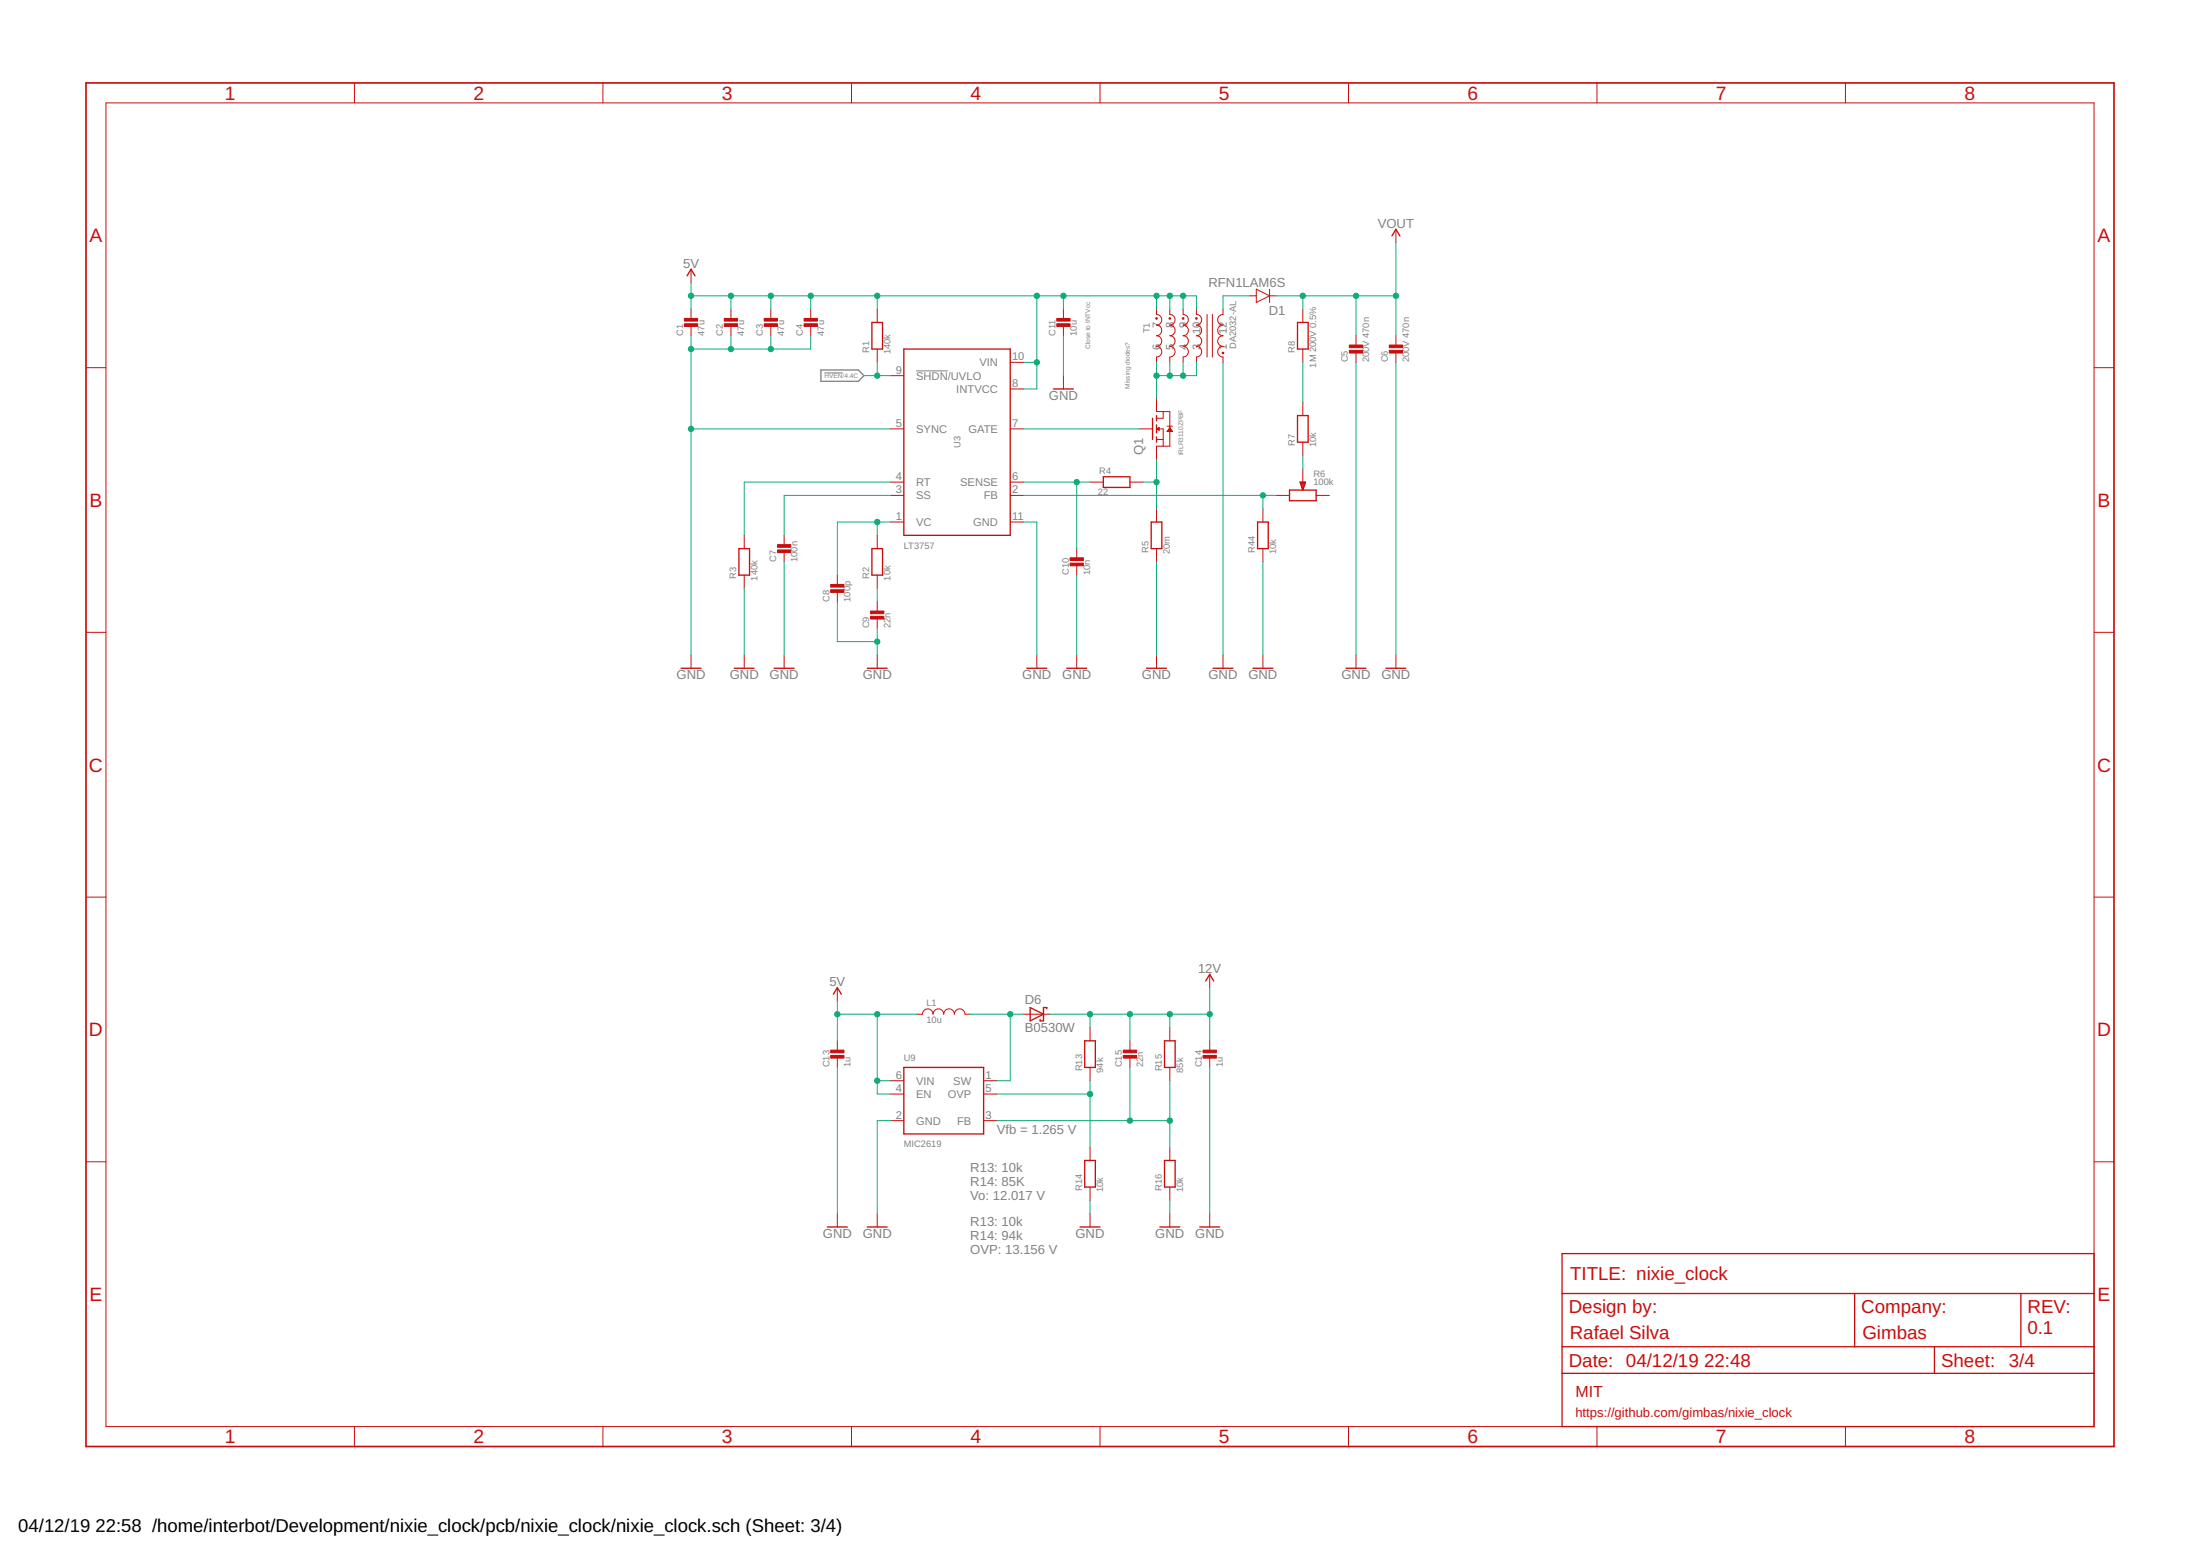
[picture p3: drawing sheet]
<svg xmlns="http://www.w3.org/2000/svg" width="420mm" height="297mm" viewBox="0 0 420 297" stroke-linecap="round" stroke-linejoin="round" font-family="sans-serif">
<path d="M157.5 71.2h3.4M174.9 70.8h6.1" fill="none" stroke="#808080" stroke-width=".19"/>
<path d="M156.8 70.6h7.1l1.1 1.1-1.1 1.1h-7.1z" fill="none" stroke="#808080" stroke-width=".25"/>
<g fill="none" stroke="#c90d0c" stroke-width=".19">
<path d="M20.2 19.6h379.7v252.7h-379.7zM67.7 15.8v3.8M115.1 15.8v3.8M162.6 15.8v3.8M210.1 15.8v3.8M257.5 15.8v3.8M305 15.8v3.8M352.4 15.8v3.8M132 51.4v2.5M132 59v2M139.6 59v2M147.2 59v2"/>
<path d="M154.8 59v2M167.5 59v2.6M203.1 59v2M220.9 59v1a1.02 1.02 0 0 1 1 1 1.02 1.02 0 0 1-1 1.1 1.02 1.02 0 0 1 1 1 1.02 1.02 0 0 1-1 1 1.02 1.02 0 0 1 1 1 1.02 1.02 0 0 1-1 1 1.02 1.02 0 0 1 1 1 1.02 1.02 0 0 1-1 1.1v1M223.4 59v1a1.02 1.02 0 0 1 1 1 1.02 1.02 0 0 1-1 1.1 1.02 1.02 0 0 1 1 1 1.02 1.02 0 0 1-1 1 1.02 1.02 0 0 1 1 1 1.02 1.02 0 0 1-1 1 1.02 1.02 0 0 1 1 1 1.02 1.02 0 0 1-1 1.1v1M226 59v1a1.02 1.02 0 0 1 1 1 1.02 1.02 0 0 1-1 1.1 1.02 1.02 0 0 1 1 1 1.02 1.02 0 0 1-1 1 1.02 1.02 0 0 1 1 1 1.02 1.02 0 0 1-1 1 1.02 1.02 0 0 1 1 1 1.02 1.02 0 0 1-1 1.1v1M228.5 59v1a1.02 1.02 0 0 1 1 1 1.02 1.02 0 0 1-1 1.1 1.02 1.02 0 0 1 1 1 1.02 1.02 0 0 1-1 1 1.02 1.02 0 0 1 1 1 1.02 1.02 0 0 1-1 1 1.02 1.02 0 0 1 1 1 1.02 1.02 0 0 1-1 1.1v1M233.6 59v1a1.02 1.02 0 0 0-1.1 1 1.02 1.02 0 0 0 1.1 1.1 1.02 1.02 0 0 0-1.1 1 1.02 1.02 0 0 0 1.1 1 1.02 1.02 0 0 0-1.1 1 1.02 1.02 0 0 0 1.1 1 1.02 1.02 0 0 0-1.1 1 1.02 1.02 0 0 0 1.1 1.1v1M238.7 56.5h1.2M239.9 55.2l2.6 1.3-2.6 1.2zM242.5 55.2v2.5M242.5 56.5h1.2"/>
<path d="M248.8 59v2.6M266.6 43.8v2.5M16.4 70.2h3.8M132 62.1v2M139.6 62.1v2M147.2 62.1v2M154.8 62.1v2M167.5 66.6v2.6M170.1 71.7h2.5M192.9 74.3h2.6M192.9 69.2h2.6M203.1 62.1v2"/>
<path d="M203.1 71.7v2.6M220.9 76v2.6h2.5v6.6h-2.5v2.5M222.1 78.6v1.2h-1.2M230.5 60v8.2M231.5 60v8.2M248.8 66.6v2.6M248.8 76.8v2.5M259 64.1v2M259 67.1v2.1M266.6 64.1v2M266.6 67.1v2.1M399.9 70.2h3.8"/>
<path d="M170.1 81.9h2.5M170.1 92h2.5M170.1 94.6h2.5M170.1 99.7h2.5M192.9 81.9h2.6M192.9 92h2.6M192.9 94.6h2.6M192.9 99.7h2.6M208.2 92h2.5M215.8 92h2.5M217.6 81.9h2.5M220.9 97.1v2.6"/>
<path d="M220.9 83.9h1.2M221.1 81.9h1v3.3M221.1 81.9l.3 .2M221.4 81.6l-.5 .3 .5 .2M221.4 81.6v.5M221.4 81.6l-.3 .3M222.9 82.4l.5-.8 .5 .8M222.9 82.4h1M222.9 81.4h1M223.4 81.9l-.2 .5M223.4 81.9l.3 .5M223.4 82.1h-.2l.7 .3"/>
<path d="M223.4 81.9l-.5 .5M223.4 81.9l.5 .5M223.7 82.1l-.8 .3M241.2 97.1v2.6M243.7 94.6h2.6M248.8 84.4v2.6M248.8 89.5v2.5M251.4 94.6h2.5M142.1 102.2v2.5M142.1 109.8v2.5M149.8 102.2v2M149.8 105.2v2.1"/>
<path d="M159.9 109.8v2M159.9 112.8v2.1M167.5 102.2v2.5M167.5 109.8v2.5M167.5 114.9v2M167.5 117.9v2.1M205.6 104.7v2M205.6 107.8v2M220.9 104.7v2.6M241.2 104.7v2.6M16.4 120.7h3.8M132 125v2.6"/>
<path d="M142.1 125v2.6M149.8 125v2.6M167.5 125v2.6M198 125v2.6M205.6 125v2.6M220.9 125v2.6M233.6 125v2.6M241.2 125v2.6M259 125v2.6M266.6 125v2.6M399.9 120.7h3.8M16.4 171.3h3.8"/>
<path d="M399.9 171.3h3.8M159.9 188.5v2.6M159.9 198.7v2M175.2 193.6h1a1.02 1.02 0 0 1 1-1 1.02 1.02 0 0 1 1 1 1.02 1.02 0 0 1 1-1 1.02 1.02 0 0 1 1 1 1.02 1.02 0 0 1 1.1-1 1.02 1.02 0 0 1 1 1 1.02 1.02 0 0 1 1-1 1.02 1.02 0 0 1 1 1h1M195.5 193.6h5.1M208.2 196.2v2.5M215.8 198.7v2M223.4 196.2v2.5M231 186v2.5M231 198.7v2M159.9 201.7v2.1M170.1 206.3h2.5"/>
<path d="M170.1 208.9h2.5M170.1 213.9h2.5M187.9 206.3h2.5M187.9 208.9h2.5M187.9 213.9h2.5M208.2 203.8v2.5M208.2 219v2.5M215.8 201.7v2.1M223.4 203.8v2.5M223.4 219v2.5M231 201.7v2.1M16.4 221.8h3.8"/>
<path d="M159.9 231.7v2.5M167.5 231.7v2.5M208.2 226.6v2.6M208.2 231.7v2.5M223.4 226.6v2.6M223.4 231.7v2.5M231 231.7v2.5M399.9 221.8h3.8M67.7 272.3v3.8M115.1 272.3v3.8M162.6 272.3v3.8M210.1 272.3v3.8"/>
<path d="M257.5 272.3v3.8M305 272.3v3.8M352.4 272.3v3.8"/>
</g>
<g fill="none" stroke="#c90d0c" stroke-width=".25">
<path d="M131.2 52.7l.8-1.3 .7 1.3M265.8 45l.8-1.2 .8 1.2M166.5 61.6h2.1v5h-2.1zM172.6 66.6h20.3v35.6h-20.3zM201.2 74.3h3.8M220.1 79.8v4.1M220.9 79.3v1M247.8 61.6h2v5h-2zM247.8 79.3h2v5.1h-2zM210.7 91h5.1v2h-5.1zM219.9 99.7h2v5h-2zM220.9 81.1v1.5"/>
<path d="M220.9 83.4v1M220.9 81.9h.2M240.2 99.7h2v5h-2zM246.3 93.6h5.1v2h-5.1zM248.3 92h1l-.5 1.6zM248.3 92.1h1M248.4 92.4h.8M248.5 92.6h.6M248.6 92.8h.5M248.6 93h.4M248.7 93.2h.2M248.8 93.5h.1"/>
<path d="M141.1 104.7h2.1v5.1h-2.1zM166.5 104.7h2.1v5.1h-2.1zM130.1 127.6h3.8M140.2 127.6h3.8M147.8 127.6h3.9M165.6 127.6h3.8M196.1 127.6h3.8M203.7 127.6h3.8M219 127.6h3.8M231.7 127.6h3.8M239.3 127.6h3.8M257.1 127.6h3.8"/>
<path d="M264.7 127.6h3.8M159.2 189.8l.7-1.3 .8 1.3M196.7 192.3l2.6 1.3-2.6 1.3zM199.9 192.6v-.3h-.6v2.6h-.7v-.3M207.2 198.7h2v5.1h-2zM222.4 198.7h2v5.1h-2zM230.3 187.3l.7-1.3 .8 1.3M172.6 203.8h15.3v12.7h-15.3zM158 234.2h3.8M165.6 234.2h3.8M206.3 234.2h3.8M207.2 221.5h2v5.1h-2z"/>
<path d="M221.5 234.2h3.8M222.4 221.5h2v5.1h-2zM229.1 234.2h3.8M298.3 239.3h101.6v33h-101.6zM298.3 246.9h101.6M298.3 257.1h101.6M354.2 246.9v10.2M369.4 257.1v5.1M386 246.9v10.2M298.3 262.2h101.6"/>
<circle cx="220.9" cy="60.8" r=".13"/>
<circle cx="223.4" cy="60.8" r=".13"/>
<circle cx="226" cy="60.8" r=".13"/>
<circle cx="228.5" cy="60.8" r=".13"/>
<circle cx="233.6" cy="67.4" r=".13"/>
</g>
<g fill="#c90d0c" stroke="#c90d0c" stroke-width=".19">
<path d="M130.7 61.8h2.5v.5h-2.5z"/>
<path d="M130.7 60.8h2.5v.5h-2.5z"/>
<path d="M138.3 61.8h2.6v.5h-2.6z"/>
<path d="M138.3 60.8h2.6v.5h-2.6z"/>
<path d="M145.9 61.8h2.6v.5h-2.6z"/>
<path d="M145.9 60.8h2.6v.5h-2.6z"/>
<path d="M153.6 61.8h2.5v.5h-2.5z"/>
<path d="M153.6 60.8h2.5v.5h-2.5z"/>
<path d="M257.7 66.9h2.5v.5h-2.5z"/>
<path d="M257.7 65.9h2.5v.5h-2.5z"/>
<path d="M265.3 66.9h2.6v.5h-2.6z"/>
<path d="M265.3 65.9h2.6v.5h-2.6z"/>
<path d="M148.5 105h2.5v.5h-2.5z"/>
<path d="M148.5 104h2.5v.5h-2.5z"/>
<path d="M158.6 112.6h2.6v.5h-2.6z"/>
<path d="M158.6 111.6h2.6v.5h-2.6z"/>
<path d="M166.3 117.7h2.5v.5h-2.5z"/>
<path d="M166.3 116.6h2.5v.6h-2.5z"/>
<path d="M204.4 107.5h2.5v.5h-2.5z"/>
<path d="M204.4 106.5h2.5v.5h-2.5z"/>
<path d="M201.8 61.8h2.6v.5h-2.6z"/>
<path d="M201.8 60.8h2.6v.5h-2.6z"/>
<path d="M158.6 201.5h2.6v.5h-2.6z"/>
<path d="M158.6 200.5h2.6v.5h-2.6z"/>
<path d="M229.8 201.5h2.5v.5h-2.5z"/>
<path d="M229.8 200.5h2.5v.5h-2.5z"/>
<path d="M214.5 201.5h2.6v.5h-2.6z"/>
<path d="M214.5 200.5h2.6v.5h-2.6z"/>
</g>
<path d="M16.4 15.8h387.3v260.3h-387.3z" fill="none" stroke="#c90d0c" stroke-width=".32"/>
<g fill="none" stroke="#0dab76" stroke-width=".19">
<path d="M132 53.9v5.1M132 56.5h96.5v2.5M139.6 56.5v2.5M147.2 56.5v2.5M154.8 56.5v2.5M167.5 56.5v2.5M198 56.5v17.8h-2.5M203.1 56.5v2.5M220.9 56.5v2.5M223.4 56.5v2.5M226 56.5v2.5M238.7 56.5h-5.1v2.5"/>
<path d="M243.7 56.5h22.9M248.8 56.5v2.5M259 56.5v7.6M266.6 46.3v17.8M132 64.1v60.9M139.6 64.1v2.5M147.2 64.1v2.5M154.8 64.1v2.5h-22.8M165 71.7h5.1M167.5 69.2v2.5M195.5 69.2h2.5M203.1 64.1v7.6"/>
<path d="M220.9 69.2v6.8M223.4 69.2v2.5M226 69.2v2.5M228.5 69.2v2.5h-7.6M233.6 69.2v55.8M248.8 69.2v7.6M259 69.2v55.8M266.6 69.2v55.8M132 81.9h38.1M167.5 99.7v2.5M170.1 99.7h-10.2v10.1M170.1 94.6h-20.3v7.6"/>
<path d="M170.1 92h-28v10.2M195.5 99.7h2.5v25.3M195.5 81.9h22.1M195.5 92h12.7M195.5 94.6h48.2M205.6 92v12.7M218.3 92h2.6M220.9 87.7v9.4M241.2 94.6v2.5M248.8 87v2.5M142.1 112.3v12.7M149.8 107.3v17.7"/>
<path d="M159.9 114.9v7.6h7.6M167.5 112.3v2.6M167.5 120v5M205.6 109.8v15.2M220.9 107.3v17.7M241.2 107.3v17.7M159.9 191.1v7.6M159.9 193.6h15.3M167.5 193.6v15.3h2.6M185.3 193.6h10.2M192.9 193.6v12.7h-2.5M200.6 193.6h30.4"/>
<path d="M208.2 193.6v2.6M215.8 193.6v5.1M223.4 193.6v2.6M231 188.5v10.2M159.9 203.8v27.9M167.5 206.3h2.6M170.1 213.9h-2.6v17.8M190.4 213.9h33M190.4 208.9h17.8M208.2 206.3v12.7M215.8 203.8v10.1M223.4 206.3v12.7"/>
<path d="M231 203.8v27.9M208.2 229.2v2.5M223.4 229.2v2.5"/>
</g>
<g fill="#0dab76" stroke="#0dab76" stroke-width=".19">
<circle cx="167.5" cy="71.7" r=".51"/>
<circle cx="167.5" cy="122.5" r=".51"/>
<circle cx="132" cy="66.6" r=".51"/>
<circle cx="139.6" cy="66.6" r=".51"/>
<circle cx="147.2" cy="66.6" r=".51"/>
<circle cx="132" cy="81.9" r=".51"/>
<circle cx="248.8" cy="56.5" r=".51"/>
<circle cx="259" cy="56.5" r=".51"/>
<circle cx="266.6" cy="56.5" r=".51"/>
<circle cx="205.6" cy="92" r=".51"/>
<circle cx="220.9" cy="71.7" r=".51"/>
<circle cx="223.4" cy="71.7" r=".51"/>
<circle cx="226" cy="71.7" r=".51"/>
<circle cx="220.9" cy="92" r=".51"/>
<circle cx="167.5" cy="99.7" r=".51"/>
<circle cx="154.8" cy="56.5" r=".51"/>
<circle cx="147.2" cy="56.5" r=".51"/>
<circle cx="139.6" cy="56.5" r=".51"/>
<circle cx="167.5" cy="56.5" r=".51"/>
<circle cx="198" cy="56.5" r=".51"/>
<circle cx="198" cy="69.2" r=".51"/>
<circle cx="203.1" cy="56.5" r=".51"/>
<circle cx="226" cy="56.5" r=".51"/>
<circle cx="223.4" cy="56.5" r=".51"/>
<circle cx="220.9" cy="56.5" r=".51"/>
<circle cx="132" cy="56.5" r=".51"/>
<circle cx="159.9" cy="193.6" r=".51"/>
<circle cx="167.5" cy="193.6" r=".51"/>
<circle cx="167.5" cy="206.3" r=".51"/>
<circle cx="208.2" cy="193.6" r=".51"/>
<circle cx="223.4" cy="193.6" r=".51"/>
<circle cx="231" cy="193.6" r=".51"/>
<circle cx="215.8" cy="193.6" r=".51"/>
<circle cx="192.9" cy="193.6" r=".51"/>
<circle cx="208.2" cy="208.9" r=".51"/>
<circle cx="223.4" cy="213.9" r=".51"/>
<circle cx="215.8" cy="213.9" r=".51"/>
<circle cx="241.2" cy="94.6" r=".51"/>
</g>
<g font-size="3.7" fill="#c90d0c">
<text x="42.9" y="19">1</text>
<text x="90.4" y="19">2</text>
<text x="137.9" y="19">3</text>
<text x="185.3" y="19">4</text>
<text x="232.8" y="19">5</text>
<text x="280.3" y="19">6</text>
<text x="327.7" y="19">7</text>
<text x="375.2" y="19">8</text>
<text x="17.1" y="46.2">A</text>
<text x="400.6" y="46.2">A</text>
<text x="17.1" y="96.7">B</text>
<text x="400.6" y="96.7">B</text>
<text x="17" y="147.3">C</text>
<text x="400.5" y="147.3">C</text>
<text x="17" y="197.8">D</text>
<text x="400.5" y="197.8">D</text>
<text x="17.1" y="248.4">E</text>
<text x="400.6" y="248.4">E</text>
<text x="42.9" y="275.5">1</text>
<text x="90.4" y="275.5">2</text>
<text x="137.9" y="275.5">3</text>
<text x="185.3" y="275.5">4</text>
<text x="232.8" y="275.5">5</text>
<text x="280.3" y="275.5">6</text>
<text x="327.7" y="275.5">7</text>
<text x="375.2" y="275.5">8</text>
</g>
<g font-size="3.6" fill="#c90d0c">
<text x="299.9" y="244.4">TITLE: nixie_clock</text>
<text x="299.6" y="250.7">Design by:</text>
<text x="355.5" y="250.7">Company:</text>
<text x="387.2" y="250.7">REV:</text>
<text x="299.8" y="255.6">Rafael Silva</text>
<text x="355.7" y="255.6">Gimbas</text>
<text x="387.2" y="254.7">0.1</text>
<text x="299.6" y="260.9">Date: 04/12/19</text>
<text x="325.4" y="260.9">22:48</text>
<text x="370.7" y="260.9">Sheet:</text>
<text x="383.7" y="260.9">3/4</text>
</g>
<g font-size="3.5">
<text x="3.5" y="292.5">04/12/19</text>
<text x="18.2" y="292.5">22:58 /home/interbot/Development/nixie_clock/pcb/nixie_clock/nixie_clock.sch (Sheet: 3/4)</text>
</g>
<text font-size="3" fill="#c90d0c" x="300.9" y="266.7">MIT</text>
<g font-size="2.5" fill="#808080">
<text x="263.1" y="43.5">VOUT</text>
<text x="130.5" y="51.1">5V</text>
<text x="230.8" y="54.8">RFN1LAM6S</text>
<text x="242.3" y="60.2">D1</text>
<text x="200.3" y="76.3">GND</text>
<text x="218.3" y="86.9" transform="rotate(-90 218.3 86.9)">Q1</text>
<text x="129.2" y="129.6">GND</text>
<text x="139.4" y="129.6">GND</text>
<text x="147" y="129.6">GND</text>
<text x="164.8" y="129.6">GND</text>
<text x="195.2" y="129.6">GND</text>
<text x="202.9" y="129.6">GND</text>
<text x="218.1" y="129.6">GND</text>
<text x="230.8" y="129.6">GND</text>
<text x="238.4" y="129.6">GND</text>
<text x="256.2" y="129.6">GND</text>
<text x="263.8" y="129.6">GND</text>
<text x="228.8" y="185.7">12V</text>
<text x="158.4" y="188.3">5V</text>
<text x="195.7" y="191.7">D6</text>
<text x="195.7" y="197">B0530W</text>
<text x="190.4" y="216.5">Vfb = 1.265 V</text>
<text x="185.3" y="223.8">R13: 10k</text>
<text x="185.3" y="226.5">R14: 85K</text>
<text x="185.3" y="229.2">Vo: 12.017 V</text>
<text x="185.3" y="234">R13: 10k</text>
<text x="157.1" y="236.3">GND</text>
<text x="164.8" y="236.3">GND</text>
<text x="185.3" y="236.6">R14: 94k</text>
<text x="185.3" y="239.3">OVP: 13.156 V</text>
<text x="205.4" y="236.3">GND</text>
<text x="220.6" y="236.3">GND</text>
<text x="228.3" y="236.3">GND</text>
</g>
<text font-size="2.5" fill="#c90d0c" x="300.9" y="270.6">https://github.com/gimbas/nixie_clock</text>
<g font-size="2.1" fill="#808080">
<text x="221.6" y="62.5" transform="rotate(-90 221.6 62.5)">7</text>
<text x="224.2" y="62.5" transform="rotate(-90 224.2 62.5)">8</text>
<text x="226.7" y="62.5" transform="rotate(-90 226.7 62.5)">9</text>
<text x="229.3" y="63.7" transform="rotate(-90 229.3 63.7)">10</text>
<text x="234.3" y="63.7" transform="rotate(-90 234.3 63.7)">12</text>
<text x="171.1" y="71.4">9</text>
<text x="187" y="69.9">VIN</text>
<text x="193.3" y="68.8">10</text>
<text x="221.6" y="66.8" transform="rotate(-90 221.6 66.8)">6</text>
<text x="224.2" y="66.8" transform="rotate(-90 224.2 66.8)">5</text>
<text x="226.7" y="66.8" transform="rotate(-90 226.7 66.8)">4</text>
<text x="229.3" y="66.8" transform="rotate(-90 229.3 66.8)">3</text>
<text x="234.3" y="66.8" transform="rotate(-90 234.3 66.8)">1</text>
<text x="175" y="72.5">SHDN/UVLO</text>
<text x="182.6" y="75">INTVCC</text>
<text x="193.3" y="73.9">8</text>
<text x="171.1" y="81.5">5</text>
<text x="175" y="82.6">SYNC</text>
<text x="184.9" y="82.6">GATE</text>
<text x="193.3" y="81.5">7</text>
<text x="171.1" y="91.7">4</text>
<text x="171.1" y="94.2">3</text>
<text x="175" y="92.8">RT</text>
<text x="175" y="95.3">SS</text>
<text x="183.4" y="92.8">SENSE</text>
<text x="187.9" y="95.3">FB</text>
<text x="193.3" y="94.2">2</text>
<text x="193.3" y="91.7">6</text>
<text x="171.1" y="99.3">1</text>
<text x="175" y="100.4">VC</text>
<text x="185.9" y="100.4">GND</text>
<text x="193.3" y="99.3">11</text>
<text x="171.1" y="205.9">6</text>
<text x="171.1" y="208.5">4</text>
<text x="175" y="207.1">VIN</text>
<text x="175" y="209.6">EN</text>
<text x="181" y="209.6">OVP</text>
<text x="182.1" y="207.1">SW</text>
<text x="188.2" y="205.9">1</text>
<text x="188.2" y="208.5">5</text>
<text x="171.1" y="213.6">2</text>
<text x="175" y="214.7">GND</text>
<text x="182.8" y="214.7">FB</text>
<text x="188.2" y="213.6">3</text>
</g>
<g font-size="1.8" fill="#808080">
<text x="130.5" y="64.1" transform="rotate(-90 130.5 64.1)">C1</text>
<text x="134.5" y="64.1" transform="rotate(-90 134.5 64.1)">47u</text>
<text x="138.1" y="64.1" transform="rotate(-90 138.1 64.1)">C2</text>
<text x="142.1" y="64.1" transform="rotate(-90 142.1 64.1)">47u</text>
<text x="145.7" y="64.1" transform="rotate(-90 145.7 64.1)">C3</text>
<text x="149.8" y="64.1" transform="rotate(-90 149.8 64.1)">47u</text>
<text x="153.3" y="64.1" transform="rotate(-90 153.3 64.1)">C4</text>
<text x="157.4" y="64.1" transform="rotate(-90 157.4 64.1)">47u</text>
<text x="201.6" y="64.1" transform="rotate(-90 201.6 64.1)">C11</text>
<text x="205.6" y="64.1" transform="rotate(-90 205.6 64.1)">10u</text>
<text x="219.6" y="63.6" transform="rotate(-90 219.6 63.6)">T1</text>
<text x="166" y="67.4" transform="rotate(-90 166 67.4)">R1</text>
<text x="170.1" y="67.6" transform="rotate(-90 170.1 67.6)">140k</text>
<text x="236.1" y="66.6" transform="rotate(-90 236.1 66.6)">DA2032-AL</text>
<text x="247.3" y="67.4" transform="rotate(-90 247.3 67.4)">R8</text>
<text x="251.3" y="70.2" transform="rotate(-90 251.3 70.2)">1M 200V 0.5%</text>
<text x="257.4" y="69.2" transform="rotate(-90 257.4 69.2)">C5</text>
<text x="261.5" y="69.2" transform="rotate(-90 261.5 69.2)">200V 470n</text>
<text x="265.1" y="69.2" transform="rotate(-90 265.1 69.2)">C6</text>
<text x="269.1" y="69.2" transform="rotate(-90 269.1 69.2)">200V 470n</text>
<text x="183.4" y="85.5" transform="rotate(-90 183.4 85.5)">U3</text>
<text x="247.3" y="85.2" transform="rotate(-90 247.3 85.2)">R7</text>
<text x="251.3" y="85.4" transform="rotate(-90 251.3 85.4)">10k</text>
<text x="209.7" y="94.6">22</text>
<text x="209.9" y="90.5">R4</text>
<text x="250.8" y="92.5">100k</text>
<text x="250.8" y="91">R6</text>
<text x="148.2" y="107.3" transform="rotate(-90 148.2 107.3)">C7</text>
<text x="152.3" y="107.3" transform="rotate(-90 152.3 107.3)">100n</text>
<text x="172.6" y="104.7">LT3757</text>
<text x="219.3" y="105.5" transform="rotate(-90 219.3 105.5)">R5</text>
<text x="223.4" y="105.7" transform="rotate(-90 223.4 105.7)">20m</text>
<text x="239.7" y="105.5" transform="rotate(-90 239.7 105.5)">R44</text>
<text x="243.7" y="105.7" transform="rotate(-90 243.7 105.7)">10k</text>
<text x="140.6" y="110.6" transform="rotate(-90 140.6 110.6)">R3</text>
<text x="144.7" y="110.8" transform="rotate(-90 144.7 110.8)">140k</text>
<text x="166" y="110.6" transform="rotate(-90 166 110.6)">R2</text>
<text x="170.1" y="110.8" transform="rotate(-90 170.1 110.8)">10k</text>
<text x="204.1" y="109.8" transform="rotate(-90 204.1 109.8)">C10</text>
<text x="208.2" y="109.8" transform="rotate(-90 208.2 109.8)">10n</text>
<text x="158.4" y="114.9" transform="rotate(-90 158.4 114.9)">C8</text>
<text x="162.5" y="114.9" transform="rotate(-90 162.5 114.9)">100p</text>
<text x="166" y="120" transform="rotate(-90 166 120)">C9</text>
<text x="170.1" y="120" transform="rotate(-90 170.1 120)">22n</text>
<text x="176.9" y="195.4">10u</text>
<text x="176.9" y="192.1">L1</text>
<text x="158.4" y="203.8" transform="rotate(-90 158.4 203.8)">C13</text>
<text x="162.5" y="203.8" transform="rotate(-90 162.5 203.8)">1u</text>
<text x="172.6" y="202.5">U9</text>
<text x="214.3" y="203.8" transform="rotate(-90 214.3 203.8)">C15</text>
<text x="218.3" y="203.8" transform="rotate(-90 218.3 203.8)">22n</text>
<text x="229.5" y="203.8" transform="rotate(-90 229.5 203.8)">C14</text>
<text x="233.6" y="203.8" transform="rotate(-90 233.6 203.8)">1u</text>
<text x="206.6" y="204.5" transform="rotate(-90 206.6 204.5)">R13</text>
<text x="210.7" y="204.8" transform="rotate(-90 210.7 204.8)">94k</text>
<text x="221.9" y="204.5" transform="rotate(-90 221.9 204.5)">R15</text>
<text x="225.9" y="204.8" transform="rotate(-90 225.9 204.8)">85k</text>
<text x="172.6" y="219">MIC2619</text>
<text x="206.6" y="227.4" transform="rotate(-90 206.6 227.4)">R14</text>
<text x="210.7" y="227.6" transform="rotate(-90 210.7 227.6)">10k</text>
<text x="221.9" y="227.4" transform="rotate(-90 221.9 227.4)">R16</text>
<text x="225.9" y="227.6" transform="rotate(-90 225.9 227.6)">10k</text>
</g>
<g font-size="1.2" fill="#808080">
<text x="208.2" y="66.6" transform="rotate(-90 208.2 66.6)">Close to INTVcc</text>
<text x="157.5" y="72.2">HVEN/4.4C</text>
<text x="215.8" y="74.2" transform="rotate(-90 215.8 74.2)">Missing diodes?</text>
<text x="225.9" y="86.9" transform="rotate(-90 225.9 86.9)">IRLR3110ZPBF</text>
</g>
</svg>
